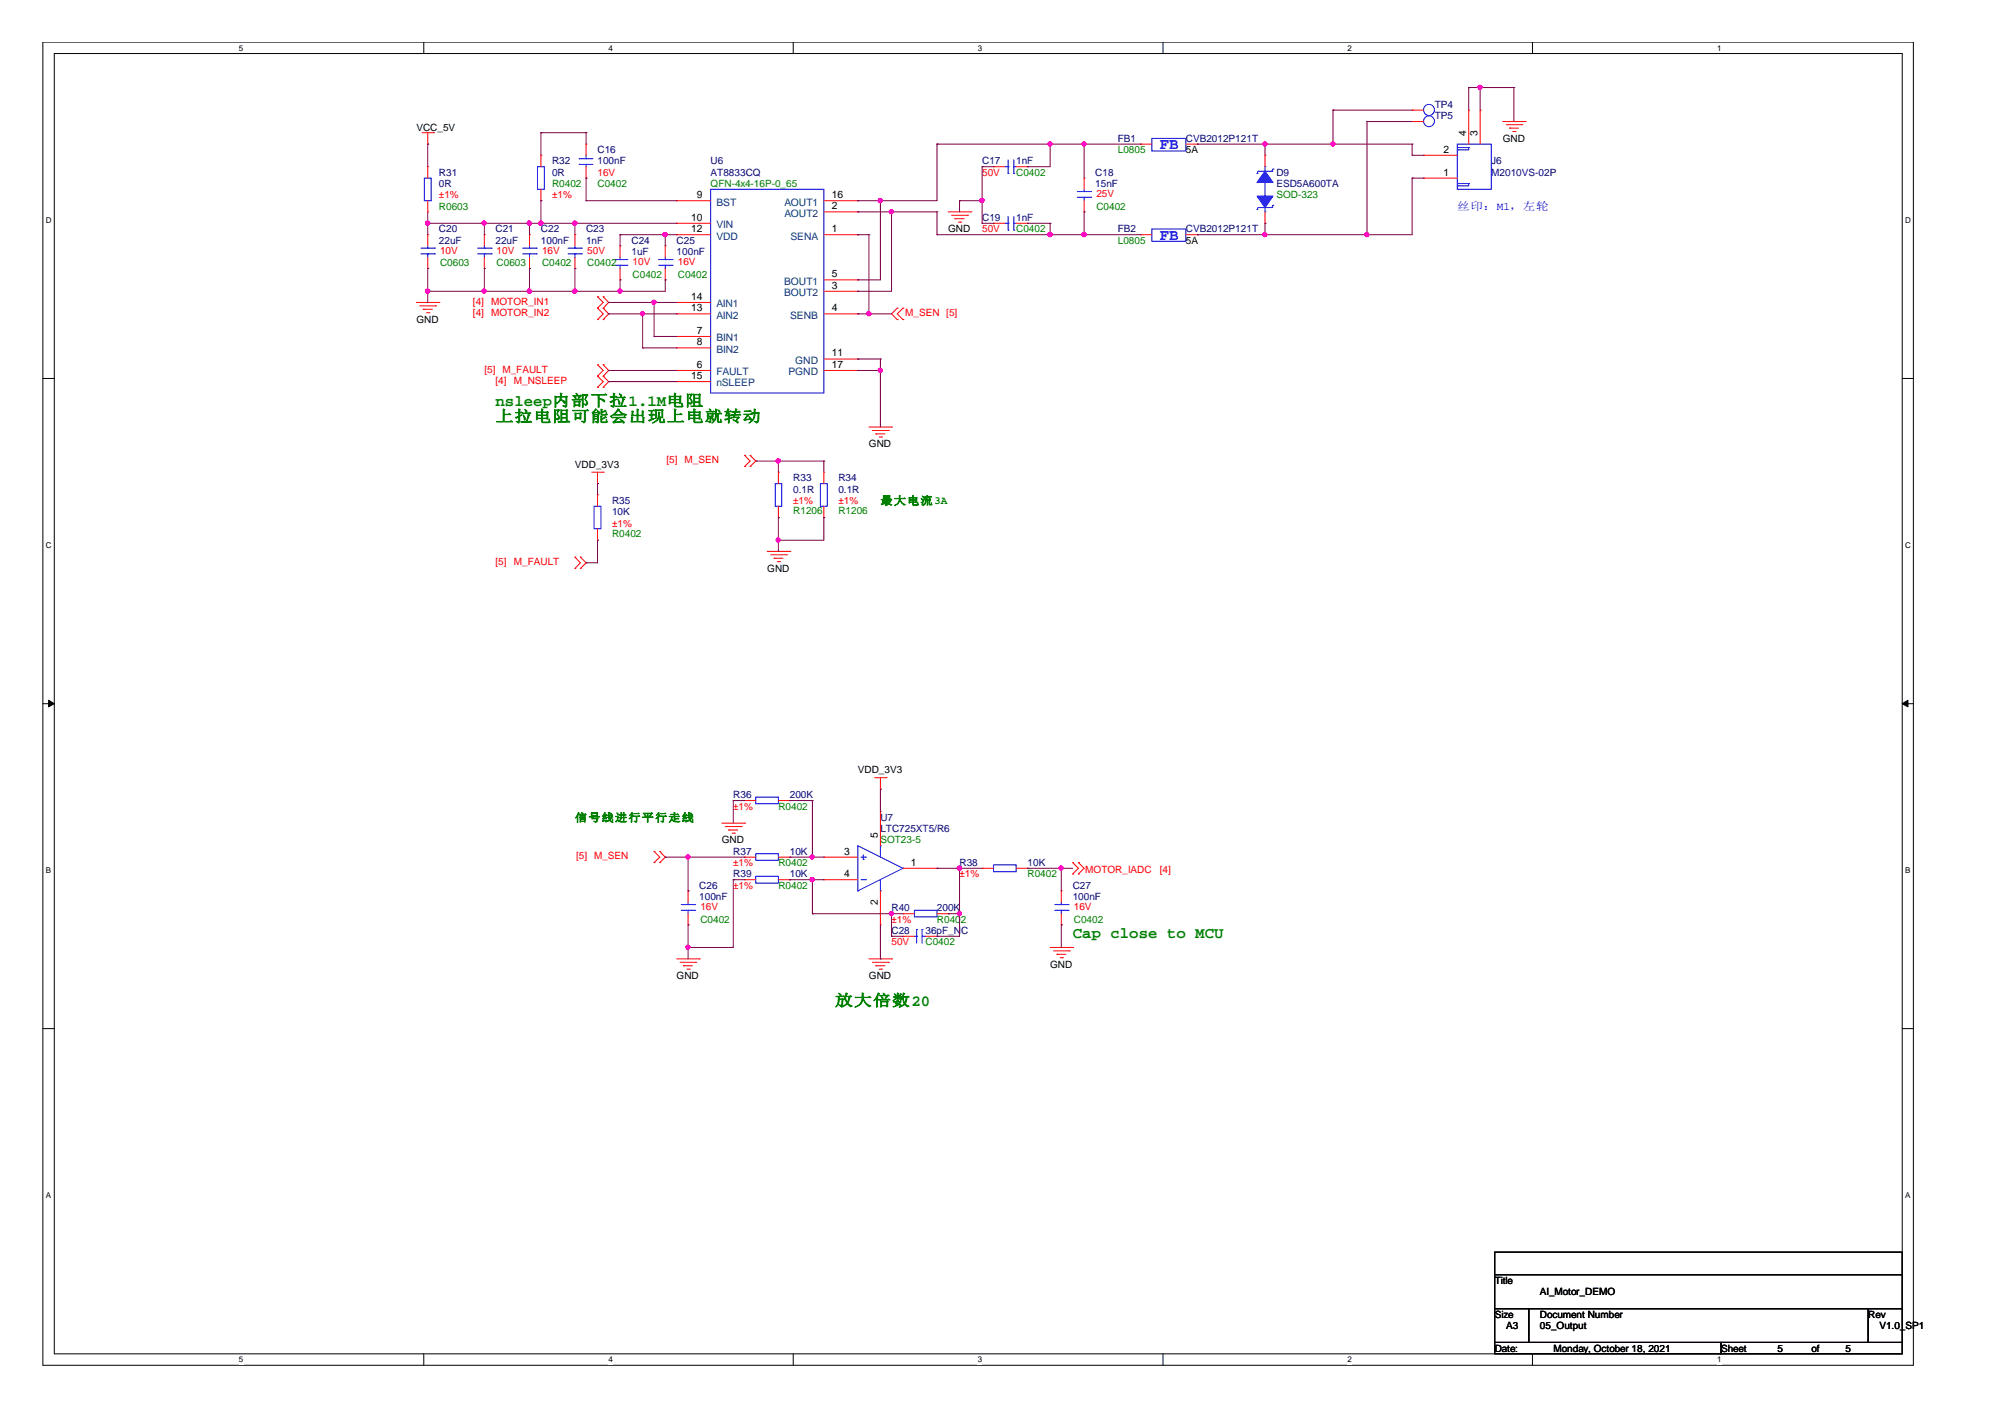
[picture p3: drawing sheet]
<svg xmlns="http://www.w3.org/2000/svg" width="297mm" height="210mm" viewBox="0 0 297 210" stroke-linecap="round" stroke-linejoin="round" font-family="sans-serif">
<path d="M6.3 6.2h277.2v196h-277.2zM8 7.9h273.8v192.6h-273.8z" fill="none" stroke="#000" stroke-width=".15"/>
<g fill="#fff">
<path d="M35.4 6.4h.6v1.4h-.6z"/>
<path d="M35.4 200.7h.6v1.4h-.6z"/>
</g>
<path d="M62.8 6.2v1.7M62.8 200.5v1.7" fill="none" stroke="#000" stroke-width=".15"/>
<g fill="#fff">
<path d="M90.1 6.4h.7v1.4h-.7z"/>
<path d="M90.1 200.7h.7v1.4h-.7z"/>
</g>
<path d="M117.5 6.2v1.7M117.5 200.5v1.7" fill="none" stroke="#000" stroke-width=".15"/>
<g fill="#fff">
<path d="M144.9 6.4h.6v1.4h-.6z"/>
<path d="M144.9 200.7h.6v1.4h-.6z"/>
</g>
<path d="M172.3 6.2v1.7M172.3 200.5v1.7" fill="none" stroke="#000" stroke-width=".15"/>
<g fill="#fff">
<path d="M199.6 6.4h.7v1.4h-.7z"/>
<path d="M199.6 200.7h.7v1.4h-.7z"/>
</g>
<path d="M227 6.2v1.7M227 200.5v1.7" fill="none" stroke="#000" stroke-width=".15"/>
<g fill="#fff">
<path d="M254.4 6.4h.6v1.4h-.6z"/>
<path d="M254.4 200.7h.6v1.4h-.6z"/>
<path d="M6.8 32h.8v1.3h-.8z"/>
<path d="M282.2 32h.9v1.3h-.9z"/>
<path d="M6.8 80.1h.8v1.4h-.8z"/>
<path d="M282.2 80.1h.9v1.4h-.9z"/>
</g>
<path d="M6.3 56.1h1.7M281.8 56.1h1.7" fill="none" stroke="#000" stroke-width=".15"/>
<g fill="#fff">
<path d="M6.8 128.3h.7v1.3h-.7z"/>
<path d="M282.2 128.3h.8v1.3h-.8z"/>
</g>
<path d="M6.3 104.2h1.7M281.8 104.2h1.7" fill="none" stroke="#000" stroke-width=".15"/>
<path d="M7.2 103.7l.8 .5-.8 .5zM281.8 104.2l.9-.5v1z" fill="#000" stroke="#000" stroke-width=".15"/>
<g fill="#fff">
<path d="M6.8 176.4h.7v1.4h-.7z"/>
<path d="M282.2 176.4h.8v1.4h-.8z"/>
</g>
<path d="M6.3 152.4h1.7M281.8 152.4h1.7M221.4 185.5h60.4v3.3h-60.4zM221.4 188.8h60.4v5.1h-60.4zM221.4 193.9h5.1v5h-5.1zM221.4 198.9h33.6v1.6h-33.6zM226.5 193.9h50.3v5h-50.3zM255 198.9h26.8v1.6h-26.8zM276.8 193.9h5v5h-5z" fill="none" stroke="#000" stroke-width=".15"/>
<g fill="none" stroke="#f00" stroke-width=".15">
<path d="M62.5 19.7h1.7M63.4 19.7v1.7M64.2 19.7h.1M209.2 16.3h.1M209.2 18h.1M209.2 18h1.7M209.2 16.3h1.7M217.6 16.3h.1M217.6 16.3v5.1M219.3 16.3h.1M219.3 16.3v5.1M222.6 18h3.4"/>
<path d="M223.1 18.5h2.4M223.6 19h.1M223.6 19h1.4M224.1 19.5h.4M224.5 19.5h.1M225.5 18.5h.1M226 18h.1M63.4 21.4h.1M63.4 31.4h.1M63.4 24.7h.1M63.4 34.8h.1M63.4 39.8h.1"/>
<path d="M63.4 24.7v1.7M63.4 29.7v1.7M63.4 34.8v1.6M63.4 38.1v1.7M71.8 34.8h.1M71.8 39.8h.1M71.8 34.8v1.6M71.8 38.1v1.7M78.4 34.8h.1M78.4 39.8h.1M78.4 34.8v1.6M78.4 38.1v1.7"/>
<path d="M80.1 23h.1M80.1 29.7h.1M80.1 23v1.7M80.1 28v1.7M85.2 34.8h.1M85.2 39.8h.1M85.2 34.8v1.6M85.2 38.1v1.7M86.8 26.4h.1M86.8 21.4h.1M86.8 21.4v1.6M86.8 24.7v1.7"/>
<path d="M91.9 36.4h.1M91.9 36.4v1.7M91.9 39.8v1.7M98.6 36.4h.1M98.6 36.4v1.7M98.6 39.8v1.7M100.2 29.7h.1M100.2 33.1h.1M100.2 34.8h.1M100.2 34.8h5.1M100.2 29.7h5.1M100.2 33.1h5.1"/>
<path d="M122 31.4h5.1M122 34.8h5.1M122 29.7h5.1M127.1 34.8h.1M127.1 31.4h.1M127.1 29.7h.1M140.5 31.4h3.3M141 31.9h2.3M141.5 32.4h.1M141.5 32.4h1.3M142 32.9h.3M142.3 32.9h.1"/>
<path d="M143.3 31.9h.1M143.8 31.4h.1M147.2 33.1h.1M147.2 24.7h.1M147.2 33.1h1.6M147.2 24.7h1.6M150.5 33.1h1.7M150.5 24.7h1.7M152.2 33.1h.1M152.2 24.7h.1M160.6 26.4h.1M160.6 31.4h.1"/>
<path d="M160.6 26.4v1.6M160.6 29.7v1.7M169 21.4h.1M169 34.8h.1M169 21.4h1.6M169 34.8h1.6M175.7 21.4h1.7M175.7 34.8h1.7M177.4 21.4h.1M177.4 34.8h.1M187.4 23h.1M187.4 33.1h.1"/>
<path d="M187.4 23v1.7M187.4 31.4v1.7M210.9 26.4h.1M210.9 23h.1M210.9 26.4h5M210.9 23h5M61.7 44.8h3.3M62.2 45.3h2.4M62.7 45.8h.1M62.7 45.8h1.4M63.2 46.3h.3M63.5 46.3h.1"/>
<path d="M64.6 45.3h.1M65 44.8h.1M88.5 44h.1M88.5 45.6h.1M88.5 47.3h.1M88.5 54h.1M88.5 55.7h.1M88.5 57.4h.1M88.5 44l.9 .8-.9 .8M88.5 45.6l.9 .9-.9 .8M88.5 54l.9 .9-.9 .8M88.5 55.7l.9 .8-.9 .9"/>
<path d="M89.4 45.6h.1M89.4 44h.1M89.4 47.3h.1M89.4 55.7h.1M89.4 54h.1M89.4 57.4h.1M89.4 44l.8 .8-.8 .8M89.4 45.6l.8 .9-.8 .8M89.4 54l.8 .9-.8 .8M89.4 55.7l.8 .8-.8 .9M91.9 41.5h.1M98.6 41.5h.1"/>
<path d="M100.2 54.9h.1M100.2 49.8h.1M100.2 51.5h.1M100.2 46.5h.1M100.2 44.8h.1M100.2 56.5h.1M100.2 44.8h5.1M100.2 46.5h5.1M100.2 54.9h5.1M100.2 49.8h5.1M100.2 51.5h5.1M100.2 56.5h5.1"/>
<path d="M122 43.2h5.1M122 46.5h5.1M122 41.5h5.1M122 54.9h5.1M122 53.2h5.1M127.1 43.2h.1M127.1 46.5h.1M127.1 41.5h.1M127.1 53.2h.1M127.1 54.9h.1M132.9 47.3h.1M132.9 45.6h.1"/>
<path d="M132.9 45.6l-.8 .9 .8 .8M133.8 45.6h.1M133.8 47.3h.1M133.8 45.6l-.9 .9 .9 .8M87.7 69.9h1.7M88.5 71.6h.1M88.5 73.3h.1M88.5 69.9v1.7M88.5 73.3v1.7M88.5 78.3v1.7M89.4 69.9h.1M110.3 67.5h.1"/>
<path d="M110.3 69.1h.1M110.3 67.5l.8 .8-.8 .8M111.1 69.1h.1M111.1 67.5h.1M111.1 67.5l.9 .8-.9 .8M115.3 76.7h.1M115.3 69.9h.1M115.3 69.9v1.7M115.3 75v1.7M122 76.7h.1M122 69.9h.1M122 69.9v1.7"/>
<path d="M122 75v1.7M128.7 63.3h3.4M129.2 63.8h2.4M129.8 64.3h.1M129.8 64.3h1.3M130.3 64.7h.3M130.6 64.7h.1M131.6 63.8h.1M132.1 63.3h.1M85.2 82.5h.1M85.2 84.2h.1M85.2 82.5l.8 .9-.8 .8"/>
<path d="M86 84.2h.1M86 82.5h.1M86 82.5l.8 .9-.8 .8M88.5 80h.1M113.7 81.7h3.3M114.2 82.2h2.3M114.7 82.7h.1M114.7 82.7h1.3M115.1 83.2h.4M115.5 83.2h.1M116.5 82.2h.1M117 81.7h.1"/>
<path d="M110.3 118.6h.1M110.3 118.6h1.7M115.3 118.6h1.7M117 118.6h.1M129.6 115.2h1.7M130.4 116.9h.1M130.4 115.2v1.7M131.3 115.2h.1M96.9 126.1h.1M96.9 127.8h.1M96.9 126.1l.8 .9-.8 .8M97.7 127.8h.1"/>
<path d="M97.7 126.1h.1M97.7 126.1l.9 .9-.9 .8M101.9 132h.1M101.9 137h.1M101.9 132v1.7M101.9 135.4v1.6M106.9 121.9h3.4M107.4 122.4h2.4M107.9 123h.1M107.9 123h1.4M108.5 123.4h.3M108.8 123.4h.1"/>
<path d="M109.8 122.4h.1M110.3 121.9h.1M110.3 127h.1M110.3 130.3h.1M110.3 127h1.7M110.3 130.3h1.7M115.3 127h1.7M115.3 130.3h1.7M117 127h.1M117 130.3h.1M122 130.3h.1M122 127h.1"/>
<path d="M122 127h5.1M122 130.3h5.1M130.4 137h.1M130.4 120.2h.1M130.4 120.2v5.1M130.4 132v5M133.8 138.7h.1M133.8 135.4h.1M133.8 138.7h1.7M133.8 128.6h5M133.8 135.4h1.7M137.1 138.7h1.7"/>
<path d="M138.8 138.7h.1M138.8 128.6h.1M138.8 135.4h1.7M140.5 135.4h.1M145.5 128.6h.1M145.5 128.6h1.7M150.5 128.6h1.7M152.2 128.6h.1M157.2 132h.1M157.2 137h.1M157.2 132v1.7M157.2 135.4v1.6"/>
<path d="M158.9 127.8h.1M158.9 129.5h.1M158.9 127.8l.9 .8-.9 .9M159.8 127.8h.1M159.8 129.5h.1M159.8 127.8l.8 .8-.8 .9M100.2 142h3.4M100.8 142.6h2.3M101.3 143.1h.1M101.3 143.1h1.3M101.8 143.6h.3M102.1 143.6h.1"/>
<path d="M103.1 142.6h.1M103.6 142h.1M128.7 142h3.4M129.2 142.6h2.4M129.8 143.1h.1M129.8 143.1h1.3M130.3 143.6h.3M130.6 143.6h.1M131.6 142.6h.1M132.1 142h.1M155.6 140.3h3.3M156.1 140.9h2.3"/>
<path d="M156.6 141.4h.1M156.6 141.4h1.3M157.1 141.9h.3M157.4 141.9h.1M158.4 140.9h.1M158.9 140.3h.1"/>
</g>
<g fill="none" stroke="#00f" stroke-width=".15">
<path d="M62.4 37.6h2M62.4 36.8h2M62.9 26.4h1v3.3h-1zM63.4 36.8h.1M63.4 37.6h.1M63.4 36.4v.4M63.4 37.6v.5M64.4 37.6h.1M64.4 36.8h.1M70.7 37.6h2.1M70.7 36.8h2.1M71.8 36.8h.1"/>
<path d="M71.8 37.6h.1M71.8 36.4v.4M71.8 37.6v.5M72.8 37.6h.1M72.8 36.8h.1M77.4 37.6h2.1M77.4 36.8h2.1M78.4 36.8h.1M78.4 37.6h.1M78.4 36.4v.4M78.4 37.6v.5M79.5 37.6h.1"/>
<path d="M79.5 36.8h.1M79.6 24.7h1v3.3h-1zM84.2 37.6h1.9M84.2 36.8h1.9M85.2 36.8h.1M85.2 37.6h.1M85.2 36.4v.4M85.2 37.6v.5M85.8 23.5h.1M85.8 24.4h.1M85.8 23.5h2M85.8 24.4h2"/>
<path d="M86.1 37.6h.1M86.1 36.8h.1M86.8 24.4h.1M86.8 23.5h.1M86.8 23v.5M86.8 24.4v.3M90.8 39.3h2.1M90.8 38.5h2.1M91.9 38.5h.1M91.9 39.3h.1M91.9 38.1v.4M91.9 39.3v.5"/>
<path d="M92.9 39.3h.1M92.9 38.5h.1M97.6 39.3h2M97.6 38.5h2M98.6 38.5h.1M98.6 39.3h.1M98.6 38.1v.4M98.6 39.3v.5M99.6 39.3h.1M99.6 38.5h.1M105.3 28h16.7v30.2h-16.7zM148.8 33.1h.6"/>
<path d="M148.8 24.7h.6M149.4 34.1h.1M149.4 33.1h.1M149.4 25.7h.1M149.4 24.7h.1M149.4 23.7v2M149.4 32.1v2M150.2 33.1h.1M150.2 34.1h.1M150.2 24.7h.1M150.2 25.7h.1M150.2 33.1h.3"/>
<path d="M150.2 23.7v2M150.2 32.1v2M150.2 24.7h.3M159.6 29.2h2M159.6 28.4h2M160.6 28.4h.1M160.6 29.2h.1M160.6 28v.4M160.6 29.2v.5M161.6 29.2h.1M161.6 28.4h.1M170.6 20.5h5.1v1.9h-5.1z"/>
<path d="M170.6 33.9h5.1v1.8h-5.1zM186.2 25.7h.1M186.2 31h.1M186.4 25.4h.1M186.4 30.7h.1M186.4 25.4h2M186.4 25.4l-.2 .3M186.4 30.7h2M186.4 30.7l-.2 .3M187.4 24.7h.1M187.4 29.1h.1M187.4 31.4h.1"/>
<path d="M187.4 24.7v.7M187.4 27v2.1M187.4 30.7v.7M188.4 25.4h.1M188.4 30.7h.1M188.6 25h.1M188.6 30.4h.1M188.6 25l-.2 .4M188.6 30.4l-.2 .3M215.9 21.4h5v6.6h-5zM215.9 27.5h.1M215.9 27.2h.1"/>
<path d="M215.9 21.9h.1M215.9 22.2h.1M215.9 27.2h1.7M215.9 21.9h1.7M217.6 27.2h.1M217.6 21.9h.1M217.6 27.2v.3h-1.7M217.6 21.9v.3h-1.7M88 75h1v3.3h-1zM114.9 71.6h.9v3.4h-.9zM121.5 71.6h1.1v3.4h-1.1zM112 118.1h3.3v1h-3.3z"/>
<path d="M100.9 134.8h2M100.9 134h2M101.9 134h.1M101.9 134.8h.1M101.9 133.7v.3M101.9 134.8v.6M102.9 134.8h.1M102.9 134h.1M112 126.5h3.3v.9h-3.3zM112 129.8h3.3v1h-3.3zM127.1 132h.1M127.6 127h.6"/>
<path d="M127.6 130.3h.6M127.9 127.3h.1M127.9 126.6v.7M128.2 127h.1M128.2 130.3h.1M130.4 132h.1M130.4 125.3h.1M130.4 125.3v1.7M130.4 130.3v1.7M133.8 128.6h.1M133.8 128.6l-6.7-3.3v6.7M133.8 128.6l-6.7 3.4"/>
<path d="M135.5 134.8h3.3v1h-3.3zM135.5 138.7h.3M135.8 138.7h.1M135.8 137.7h.1M135.8 137.7v2M136.6 137.7h.1M136.6 138.7h.1M136.6 138.7h.5M136.6 137.7v2M147.2 128.1h3.3v1h-3.3zM156.3 134.8h1.9M156.3 134h1.9"/>
<path d="M157.2 134h.1M157.2 134.8h.1M157.2 133.7v.3M157.2 134.8v.6M158.2 134.8h.1M158.2 134h.1"/>
<circle cx="211.7" cy="16.3" r=".82"/>
<circle cx="211.7" cy="18" r=".81"/>
</g>
<g fill="#00f" stroke="#00f" stroke-width=".15">
<path d="M187.4 25.4l1.2 1.6h-2.4z" fill-rule="evenodd"/>
<path d="M186.2 29.1h2.4l-1.2 1.6z" fill-rule="evenodd"/>
</g>
<g fill="none" stroke="#800040" stroke-width=".15">
<path d="M80.1 19.7h.1M80.1 19.7v3.3M80.1 19.7h6.7M86.8 19.7h.1M86.8 19.7v1.7M197.5 16.3h.1M197.5 16.3h11.7M197.5 16.3v5.1M202.5 18h.1M202.5 18h6.7M202.5 18v16.8M217.6 13h.1"/>
<path d="M217.6 13h6.7M217.6 13v3.3M219.3 13h.1M219.3 13v3.3M224.3 13h.1M224.3 13v5M63.4 33.1h.1M63.4 39.8h.1M63.4 21.4h.1M63.4 33.1h36.8M63.4 21.4v3.3M63.4 31.4v3.4"/>
<path d="M63.4 39.8v5M71.8 39.8h.1M71.8 33.1h.1M71.8 33.1v1.7M71.8 39.8v3.4M78.4 39.8h.1M78.4 33.1h.1M78.4 33.1v1.7M78.4 39.8v3.4M80.1 33.1h.1M80.1 29.7h.1M80.1 29.7v3.4"/>
<path d="M85.2 39.8h.1M85.2 33.1h.1M85.2 33.1v1.7M85.2 39.8v3.4M86.8 26.4h.1M86.8 29.7h.1M86.8 26.4v3.3M86.8 29.7h13.4M91.9 34.8h.1M91.9 34.8h8.3M91.9 34.8v1.6M98.6 34.8h.1"/>
<path d="M98.6 34.8v1.6M127.1 29.7h.1M127.1 31.4h.1M127.1 34.8h.1M127.1 34.8h1.6M127.1 31.4h11.7M128.7 34.8h.1M128.7 34.8v11.7M130.4 29.7h.1M130.4 29.7v11.8h-3.3M132.1 31.4h.1M132.1 31.4v11.8h-5"/>
<path d="M138.8 21.4h.1M138.8 34.8h.1M138.8 31.4h.1M138.8 34.8h30.2M138.8 21.4v8.3h-11.7M138.8 21.4h30.2M138.8 31.4v3.4M142.2 29.7h.1M142.2 29.7h3.3M142.2 29.7v1.7M145.5 24.7h.1M145.5 33.1h.1"/>
<path d="M145.5 29.7h.1M145.5 33.1h1.7M145.5 24.7h1.7M145.5 24.7v8.4M152.2 33.1h.1M152.2 24.7h.1M152.2 33.1h3.4M155.6 33.1h.1M155.6 34.8h.1M155.6 21.4h.1M155.6 21.4v3.3h-3.4M155.6 33.1v1.7"/>
<path d="M160.6 21.4h.1M160.6 34.8h.1M160.6 31.4h.1M160.6 21.4v5M160.6 31.4v3.4M177.4 21.4h.1M177.4 34.8h.1M177.4 21.4h31.8M187.4 33.1h.1M187.4 21.4h.1M187.4 34.8h.1M187.4 21.4v1.6"/>
<path d="M187.4 33.1v1.7M197.5 21.4h.1M202.5 34.8h.1M209.2 21.4h.1M209.2 23h.1M209.2 26.4h.1M209.2 21.4v1.6M209.2 26.4v8.4h-31.8M209.2 23h1.7M209.2 26.4h1.7M63.4 43.2h.1M71.8 43.2h.1"/>
<path d="M78.4 43.2h.1M85.2 43.2h.1M90.2 54.9h.1M90.2 44.8h.1M90.2 46.5h.1M90.2 56.5h.1M90.2 54.9h10M90.2 44.8h10M90.2 46.5h10M90.2 56.5h10M91.9 41.5h.1M91.9 43.2h.1"/>
<path d="M91.9 41.5v1.7M95.2 51.5h.1M95.2 46.5h.1M95.2 51.5h5M95.2 46.5v5M96.9 49.8h.1M96.9 44.8h.1M96.9 49.8h3.3M96.9 44.8v5M98.6 41.5h.1M98.6 41.5v1.7h-35.2M127.1 53.2h.1"/>
<path d="M127.1 54.9h.1M127.1 41.5h.1M127.1 43.2h.1M127.1 46.5h.1M127.1 53.2h3.3M127.1 54.9h3.3M127.1 46.5h5M128.7 46.5h.1M130.4 53.2h.1M130.4 54.9h.1M130.4 53.2v10.1M88.5 71.6h.1"/>
<path d="M88.5 71.6v1.7M112 68.3h.1M112 68.3h10M115.3 76.7h.1M115.3 68.3h.1M115.3 68.3v1.6M115.3 76.7v5M122 76.7h.1M122 68.3h.1M122 68.3v1.6M122 76.7v3.3h-6.7M86.8 83.4h.1"/>
<path d="M88.5 80h.1M88.5 80v3.4h-1.7M115.3 80h.1M108.6 118.6h.1M108.6 118.6v3.3M108.6 118.6h1.7M117 118.6h.1M117 118.6h3.4M120.4 118.6h.1M120.4 118.6v8.4M130.4 116.9h.1M130.4 116.9v3.3"/>
<path d="M98.6 127h.1M98.6 127h11.7M101.9 132h.1M101.9 127h.1M101.9 137h.1M101.9 127v5M101.9 137v5M108.6 130.3h.1M108.6 130.3h1.7M108.6 130.3v10h-6.7M117 127h.1M117 130.3h.1"/>
<path d="M117 127h5M117 130.3h5M120.4 135.4h.1M120.4 130.3h.1M120.4 127h.1M120.4 135.4h13.4M120.4 130.3v5.1M130.4 137v5M132.1 138.7h.1M132.1 135.4h.1M132.1 135.4v3.3M132.1 138.7h1.7"/>
<path d="M138.8 128.6h.1M138.8 138.7h.1M138.8 128.6h6.7M140.5 135.4h.1M140.5 135.4h1.7M142.2 128.6h.1M142.2 135.4h.1M142.2 128.6v10.1h-3.4M152.2 128.6h.1M152.2 128.6h6.7M157.2 128.6h.1M157.2 137h.1"/>
<path d="M157.2 128.6v3.4M157.2 137v3.3M101.9 140.3h.1M130.4 142h.1"/>
</g>
<g fill="#f0f" stroke="#f0f" stroke-width=".15">
<circle cx="219.3" cy="12.9" r=".32"/>
<circle cx="197.5" cy="21.3" r=".32"/>
<circle cx="202.5" cy="34.7" r=".32"/>
<circle cx="130.4" cy="54.9" r=".32"/>
<circle cx="85.2" cy="43.1" r=".32"/>
<circle cx="85.2" cy="33" r=".32"/>
<circle cx="63.3" cy="43.1" r=".32"/>
<circle cx="78.4" cy="43.1" r=".32"/>
<circle cx="71.7" cy="43.1" r=".32"/>
<circle cx="78.4" cy="33" r=".32"/>
<circle cx="71.7" cy="33" r=".32"/>
<circle cx="80.1" cy="33" r=".32"/>
<circle cx="155.6" cy="21.3" r=".32"/>
<circle cx="160.6" cy="21.3" r=".32"/>
<circle cx="160.6" cy="34.7" r=".32"/>
<circle cx="155.6" cy="34.7" r=".32"/>
<circle cx="145.5" cy="29.7" r=".32"/>
<circle cx="187.4" cy="21.3" r=".32"/>
<circle cx="187.4" cy="34.7" r=".32"/>
<circle cx="91.8" cy="43.1" r=".32"/>
<circle cx="98.5" cy="34.7" r=".32"/>
<circle cx="96.9" cy="44.8" r=".32"/>
<circle cx="95.2" cy="46.5" r=".32"/>
<circle cx="115.3" cy="68.3" r=".32"/>
<circle cx="130.4" cy="29.7" r=".32"/>
<circle cx="132.1" cy="31.4" r=".32"/>
<circle cx="115.3" cy="80" r=".32"/>
<circle cx="128.7" cy="46.5" r=".32"/>
<circle cx="132.1" cy="135.3" r=".32"/>
<circle cx="120.3" cy="130.3" r=".32"/>
<circle cx="142.1" cy="135.3" r=".32"/>
<circle cx="142.1" cy="128.6" r=".32"/>
<circle cx="120.3" cy="126.9" r=".32"/>
<circle cx="157.2" cy="128.6" r=".32"/>
<circle cx="101.9" cy="140.3" r=".32"/>
<circle cx="101.9" cy="126.9" r=".32"/>
<circle cx="63.3" cy="33" r=".32"/>
</g>
<g font-size="2.3" fill="#00f">
<text x="171.8" y="22.1">FB</text>
<text x="171.8" y="35.5">FB</text>
</g>
<g font-size="2.3" fill="#008000">
<text x="73.4" y="60.1">nsleep内部下拉1.1M电阻</text>
<text x="73.4" y="62.5">上拉电阻可能会出现上电就转动</text>
<text x="158.9" y="138.9">Cap close to MCU</text>
<text x="123.7" y="149">放大倍数20</text>
</g>
<text font-size="1.7" fill="#00f" x="215.9" y="31">丝印：M1，左轮</text>
<g font-size="1.7" fill="#008000">
<text x="130.4" y="74.7">最大电流3A</text>
<text x="85.2" y="121.7">信号线进行平行走线</text>
</g>
<g font-size="1.5" fill="#000080">
<text x="212.6" y="16">TP4</text>
<text x="212.6" y="17.7">TP5</text>
<text x="88.5" y="22.7">C16</text>
<text x="165.6" y="21">FB1</text>
<text x="175.7" y="21">CVB2012P121T</text>
<text x="65" y="26">R31</text>
<text x="65" y="27.7">0R</text>
<text x="81.8" y="24.4">R32</text>
<text x="81.8" y="26">0R</text>
<text x="88.5" y="24.4">100nF</text>
<text x="105.3" y="24.4">U6</text>
<text x="105.3" y="26">AT8833CQ</text>
<text x="145.5" y="24.4">C17</text>
<text x="150.5" y="24.4">1nF</text>
<text x="162.3" y="26">C18</text>
<text x="162.3" y="27.7">15nF</text>
<text x="189.1" y="26">D9</text>
<text x="189.1" y="27.7">ESD5A600TA</text>
<text x="220.9" y="24.4">J6</text>
<text x="220.9" y="26">M2010VS-02P</text>
<text x="65" y="34.4">C20</text>
<text x="73.4" y="34.4">C21</text>
<text x="80.1" y="34.4">C22</text>
<text x="86.8" y="34.4">C23</text>
<text x="145.5" y="32.7">C19</text>
<text x="150.5" y="32.7">1nF</text>
<text x="165.6" y="34.4">FB2</text>
<text x="175.7" y="34.4">CVB2012P121T</text>
<text x="65" y="36.1">22uF</text>
<text x="73.4" y="36.1">22uF</text>
<text x="80.1" y="36.1">100nF</text>
<text x="86.8" y="36.1">1nF</text>
<text x="93.6" y="36.1">C24</text>
<text x="93.6" y="37.8">1uF</text>
<text x="100.2" y="36.1">C25</text>
<text x="100.2" y="37.8">100nF</text>
<text x="117.5" y="71.3">R33</text>
<text x="124.2" y="71.3">R34</text>
<text x="90.7" y="74.6">R35</text>
<text x="90.7" y="76.3">10K</text>
<text x="117.5" y="73">0.1R</text>
<text x="124.2" y="73">0.1R</text>
<text x="108.6" y="118.3">R36</text>
<text x="117" y="118.3">200K</text>
<text x="130.4" y="121.6">U7</text>
<text x="130.4" y="123.3">LTC725XT5/R6</text>
<text x="103.6" y="131.7">C26</text>
<text x="108.6" y="126.6">R37</text>
<text x="108.6" y="130">R39</text>
<text x="117" y="126.6">10K</text>
<text x="117" y="130">10K</text>
<text x="142.2" y="128.3">R38</text>
<text x="152.2" y="128.3">10K</text>
<text x="158.9" y="131.7">C27</text>
<text x="103.6" y="133.3">100nF</text>
<text x="132.1" y="135">R40</text>
<text x="138.8" y="135">200K</text>
<text x="158.9" y="133.3">100nF</text>
<text x="132.1" y="138.4">C28</text>
<text x="137.1" y="138.4">36pF_NC</text>
</g>
<g font-size="1.5">
<text x="61.7" y="19.4">VCC_5V</text>
<text x="175.7" y="22.7">5A</text>
<text x="213.9" y="22.6">2</text>
<text x="217.2" y="20.2" transform="rotate(-90 217.2 20.2)">4</text>
<text x="218.9" y="20.2" transform="rotate(-90 218.9 20.2)">3</text>
<text x="222.6" y="21">GND</text>
<text x="103.3" y="29.4">9</text>
<text x="123.2" y="29.4">16</text>
<text x="213.9" y="26">1</text>
<text x="102.4" y="32.7">10</text>
<text x="102.4" y="34.4">12</text>
<text x="123.2" y="34.4">1</text>
<text x="123.2" y="31">2</text>
<text x="140.5" y="34.4">GND</text>
<text x="123.2" y="41.1">5</text>
<text x="175.7" y="36.1">5A</text>
<text x="61.7" y="47.9">GND</text>
<text x="102.4" y="46.1">13</text>
<text x="102.4" y="44.4">14</text>
<text x="123.2" y="46.1">4</text>
<text x="123.2" y="42.8">3</text>
<text x="103.3" y="49.5">7</text>
<text x="103.3" y="51.2">8</text>
<text x="123.2" y="52.8">11</text>
<text x="102.4" y="56.1">15</text>
<text x="103.3" y="54.5">6</text>
<text x="123.2" y="54.5">17</text>
<text x="85.2" y="69.3">VDD_3V3</text>
<text x="128.7" y="66.3">GND</text>
<text x="113.7" y="84.7">GND</text>
<text x="127.1" y="114.6">VDD_3V3</text>
<text x="106.9" y="124.9">GND</text>
<text x="130" y="124.1" transform="rotate(-90 130 124.1)">5</text>
<text x="125.1" y="129.9">4</text>
<text x="125.1" y="126.6">3</text>
<text x="135" y="128.2">1</text>
<text x="130" y="134" transform="rotate(-90 130 134)">2</text>
<text x="155.6" y="143.4">GND</text>
<text x="100.2" y="145.1">GND</text>
<text x="128.7" y="145.1">GND</text>
<text x="221.4" y="190.2">Title</text>
<text x="228.1" y="191.8">AI_Motor_DEMO</text>
<text x="221.4" y="195.2">Size</text>
<text x="223.1" y="196.9">A3</text>
<text x="228.1" y="195.2">Document Number</text>
<text x="228.1" y="196.9">05_Output</text>
<text x="276.8" y="195.2">Rev</text>
<text x="278.4" y="196.9">V1.0_SP1</text>
<text x="221.4" y="200.2">Date:</text>
<text x="230.2" y="200.2">Monday, October 18, 2021</text>
<text x="255" y="200.2">Sheet</text>
<text x="263.4" y="200.2">5</text>
<text x="268.4" y="200.2">of</text>
<text x="273.4" y="200.2">5</text>
</g>
<g font-size="1.5" fill="#008000">
<text x="165.6" y="22.7">L0805</text>
<text x="81.8" y="27.7">R0402</text>
<text x="88.5" y="27.7">C0402</text>
<text x="105.3" y="27.7">QFN-4x4-16P-0_65</text>
<text x="150.5" y="26">C0402</text>
<text x="189.1" y="29.4">SOD-323</text>
<text x="65" y="31.1">R0603</text>
<text x="150.5" y="34.4">C0402</text>
<text x="162.4" y="31.1">C0402</text>
<text x="65.2" y="39.5">C0603</text>
<text x="73.6" y="39.5">C0603</text>
<text x="80.3" y="39.5">C0402</text>
<text x="87" y="39.5">C0402</text>
<text x="93.7" y="41.1">C0402</text>
<text x="100.4" y="41.1">C0402</text>
<text x="165.6" y="36.1">L0805</text>
<text x="117.5" y="76.2">R1206</text>
<text x="124.2" y="76.2">R1206</text>
<text x="90.7" y="79.5">R0402</text>
<text x="115.3" y="119.9">R0402</text>
<text x="130.4" y="124.9">SOT23-5</text>
<text x="115.3" y="128.3">R0402</text>
<text x="115.3" y="131.7">R0402</text>
<text x="152.2" y="130">R0402</text>
<text x="103.8" y="136.7">C0402</text>
<text x="138.8" y="136.7">R0402</text>
<text x="159.1" y="136.7">C0402</text>
<text x="137.1" y="140.1">C0402</text>
</g>
<g font-size="1.5" fill="#f00">
<text x="65" y="29.4">±1%</text>
<text x="81.8" y="29.4">±1%</text>
<text x="88.5" y="26">16V</text>
<text x="145.5" y="26">50V</text>
<text x="162.4" y="29.2">25V</text>
<text x="145.5" y="34.4">50V</text>
<text x="65.2" y="37.6">10V</text>
<text x="73.6" y="37.6">10V</text>
<text x="80.3" y="37.6">16V</text>
<text x="87" y="37.6">50V</text>
<text x="93.7" y="39.3">10V</text>
<text x="100.4" y="39.3">16V</text>
<text x="70.1" y="45.1">[4]</text>
<text x="70.1" y="46.8">[4]</text>
<text x="72.8" y="45.1">MOTOR_IN1</text>
<text x="72.8" y="46.8">MOTOR_IN2</text>
<text x="134.1" y="46.8">M_SEN [5]</text>
<text x="71.8" y="55.2">[5] M_FAULT</text>
<text x="73.4" y="56.9">[4]</text>
<text x="76.1" y="56.9">M_NSLEEP</text>
<text x="98.7" y="68.6">[5]</text>
<text x="101.4" y="68.6">M_SEN</text>
<text x="117.5" y="74.6">±1%</text>
<text x="124.2" y="74.6">±1%</text>
<text x="73.4" y="83.7">[5]</text>
<text x="76.1" y="83.7">M_FAULT</text>
<text x="90.7" y="78">±1%</text>
<text x="108.6" y="119.9">±1%</text>
<text x="85.3" y="127.3">[5] M_SEN</text>
<text x="108.6" y="128.3">±1%</text>
<text x="108.6" y="131.7">±1%</text>
<text x="142.2" y="130">±1%</text>
<text x="160.8" y="129.3">MOTOR_IADC</text>
<text x="171.8" y="129.3">[4]</text>
<text x="103.8" y="134.8">16V</text>
<text x="132.1" y="136.7">±1%</text>
<text x="159.1" y="134.8">16V</text>
<text x="132.1" y="140.1">50V</text>
</g>
<g font-size="1.5" fill="#004080">
<text x="106.1" y="30.5">BST</text>
<text x="106.1" y="33.8">VIN</text>
<text x="106.1" y="35.5">VDD</text>
<text x="116.2" y="32.1">AOUT2</text>
<text x="116.2" y="30.5">AOUT1</text>
<text x="117.1" y="35.5">SENA</text>
<text x="106.1" y="47.2">AIN2</text>
<text x="106.1" y="45.5">AIN1</text>
<text x="116.2" y="43.9">BOUT2</text>
<text x="116.2" y="42.2">BOUT1</text>
<text x="117.1" y="47.2">SENB</text>
<text x="106.1" y="50.6">BIN1</text>
<text x="106.1" y="52.3">BIN2</text>
<text x="117.8" y="53.9">GND</text>
<text x="106.1" y="55.6">FAULT</text>
<text x="106.1" y="57.2">nSLEEP</text>
<text x="116.8" y="55.6">PGND</text>
</g>
<g font-size="1.2">
<text x="35.4" y="7.5">5</text>
<text x="90.1" y="7.5">4</text>
<text x="144.9" y="7.5">3</text>
<text x="199.6" y="7.5">2</text>
<text x="254.4" y="7.5">1</text>
<text x="6.8" y="33.1">D</text>
<text x="282.2" y="33.1">D</text>
<text x="6.8" y="81.2">C</text>
<text x="282.2" y="81.2">C</text>
<text x="6.8" y="129.4">B</text>
<text x="282.2" y="129.4">B</text>
<text x="6.8" y="177.5">A</text>
<text x="282.2" y="177.5">A</text>
<text x="35.4" y="201.8">5</text>
<text x="90.1" y="201.8">4</text>
<text x="144.9" y="201.8">3</text>
<text x="199.6" y="201.8">2</text>
<text x="254.4" y="201.8">1</text>
</g>
</svg>
